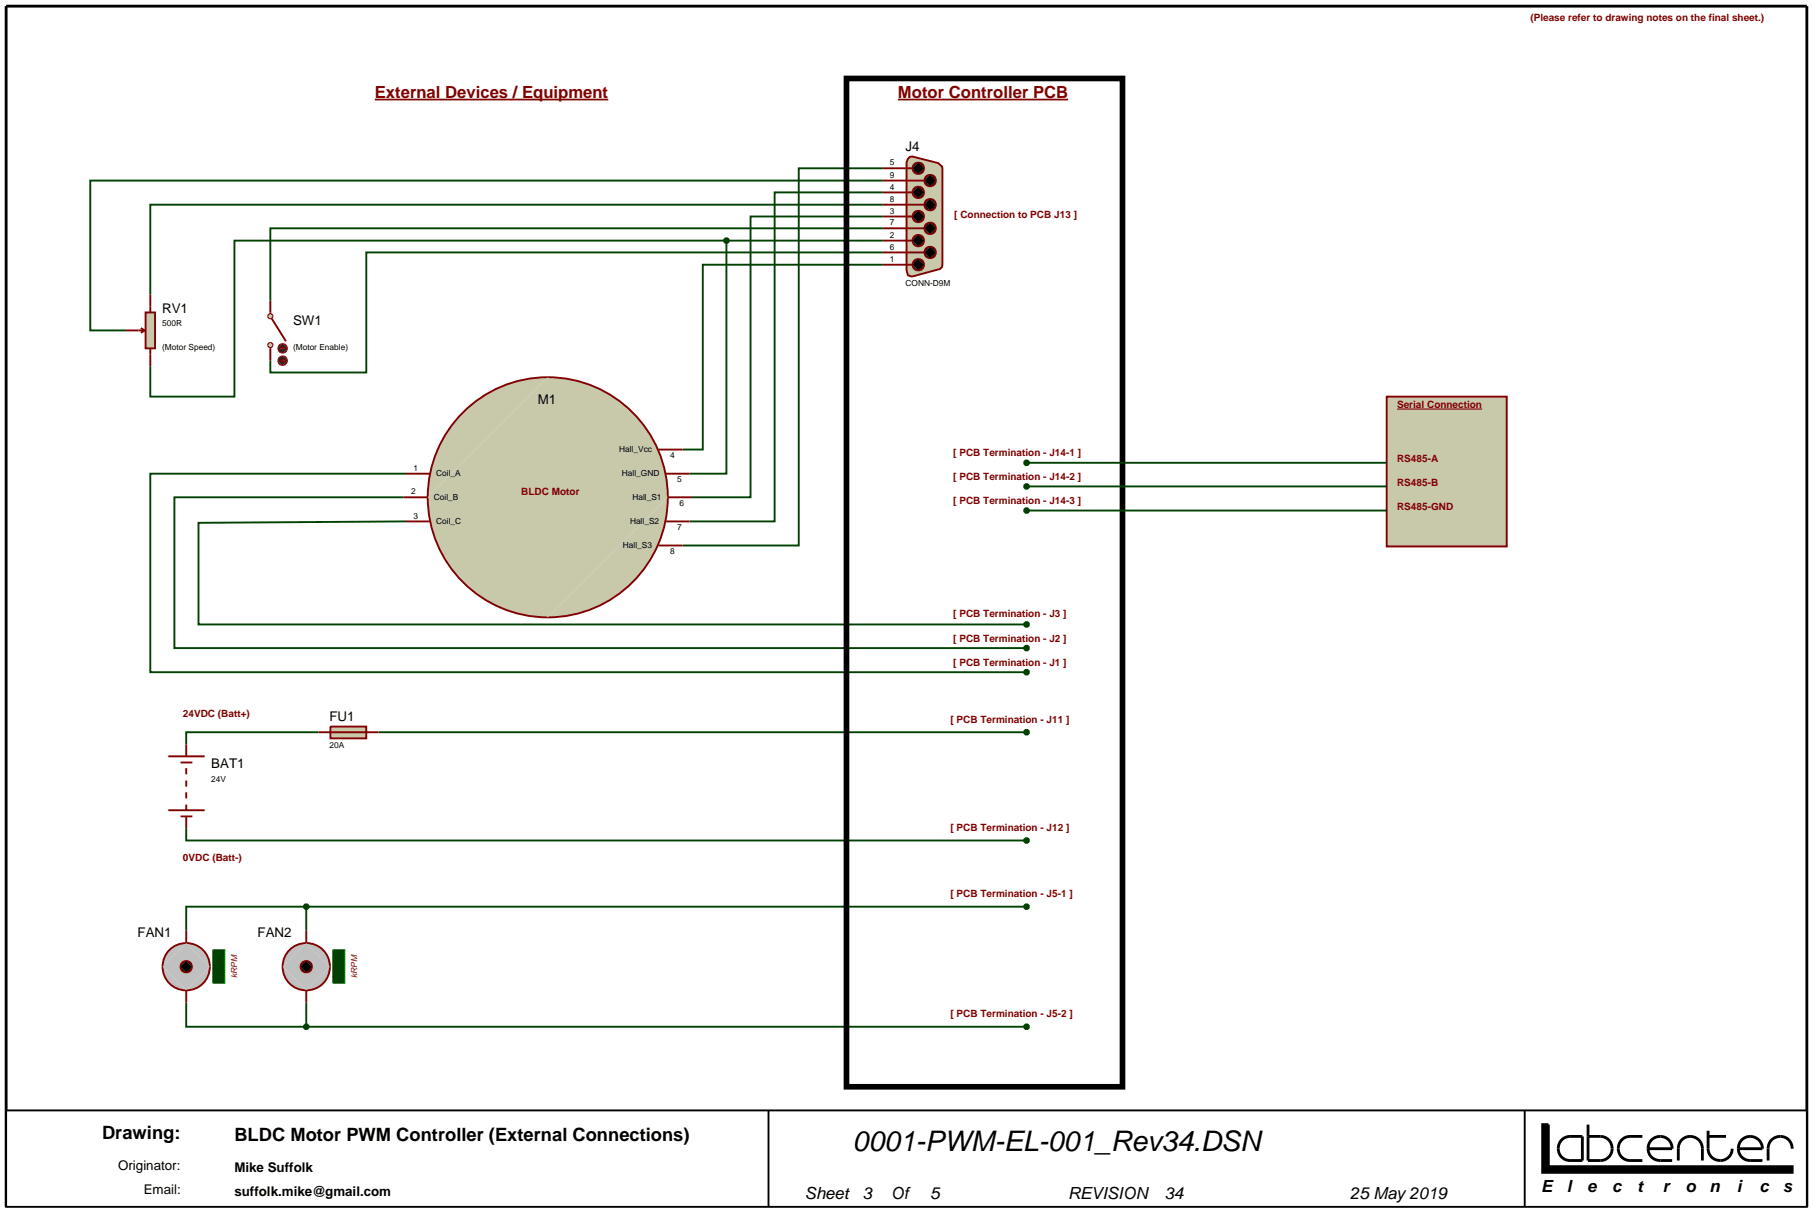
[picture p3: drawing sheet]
<svg xmlns="http://www.w3.org/2000/svg" width="384mm" height="257mm" viewBox="0 0 384 257" stroke-linecap="round" stroke-linejoin="round" font-family="sans-serif">
<g fill="none" stroke="#004000" stroke-width=".4">
<path d="M186.8 38.2h-167.7v31.7h7.6M186.8 35.6h-17.8v79.8h-24.6M153.7 50.9h-104.1v33h-17.8v-6.4M153.7 50.9v49.3h-7.8M153.7 50.9h33.1M186.8 43.3h-155v19M186.8 48.3h-129.6v15.3M186.8 53.4h-109.3v25.4h-20.3v-2.5M186.8 45.8h-28v59.4h-12.4M186.8 56h-38.1v39.1h-4.3M186.8 40.7h-22.9v69.6h-18M85.4 105.2h-48.5v31.9h180.3"/>
<path d="M85.9 100.2h-54.1v42h185.4M85.9 110.3l-43.9 .3v21.5h175.2M67.4 154.9h-28v2.6M80.1 154.9h137.1M39.4 175.2v2.6h177.8M64.8 191.8h-25.4v5M64.8 191.8v5M64.8 191.8h152.4M39.4 212.1v5.1h25.4M64.8 217.2h152.4M64.8 212.1v5.1"/>
</g>
<path d="M179.1 16.6h58.4v213.3h-58.4z" fill="none" stroke="#000" stroke-width="1.2" stroke-linecap="butt"/>
<path d="M192.1 33.6l.4-.4 .5-.1 5.5 1.4 .8 .7 .1 .4-.1 20.9-.4 .4-5.9 1.6-.9-.3-.3-1v-22.8z" fill="#c8c8aa" stroke="#800000" stroke-width=".4"/>
<g fill="#000" stroke="#800000" stroke-width=".4">
<path d="M193.3 34.9l.6-.4 .4-.1-1.2 1.2zM194.3 34.4a1.16 1.16 0 0 1 1.2 1.2zM195.5 35.6a1.16 1.16 0 0 1-1.2 1.2zM193.1 35.6l1.2 1.2a1.16 1.16 0 0 1-1.2-1.2z"/>
<path d="M195.8 37.5l.6-.4 .4-.1-1.2 1.2zM196.8 37a1.16 1.16 0 0 1 1.2 1.2zM196.8 39.4l1.2-1.2a1.16 1.16 0 0 1-1.2 1.2zM195.6 38.2l1.2 1.2a1.16 1.16 0 0 1-1.2-1.2z"/>
<path d="M193.3 55.3l.6-.4 .4-.1-1.2 1.2zM194.3 54.8a1.16 1.16 0 0 1 1.2 1.2zM195.5 56a1.16 1.16 0 0 1-1.2 1.2zM193.1 56l1.2 1.2a1.16 1.16 0 0 1-1.2-1.2z"/>
<path d="M193.3 50.2l.6-.4 .4-.1-1.2 1.2zM194.3 49.7a1.16 1.16 0 0 1 1.2 1.2zM195.5 50.9a1.16 1.16 0 0 1-1.2 1.2zM193.1 50.9l1.2 1.2a1.16 1.16 0 0 1-1.2-1.2z"/>
<path d="M193.3 45.1l.6-.4 .4-.1-1.2 1.2zM194.3 44.6a1.16 1.16 0 0 1 1.2 1.2zM195.5 45.8a1.16 1.16 0 0 1-1.2 1.2zM193.1 45.8l1.2 1.2a1.16 1.16 0 0 1-1.2-1.2z"/>
<path d="M193.6 39.7l.7-.2-1.2 1.2 .1-.4zM194.3 39.5a1.16 1.16 0 0 1 1.2 1.2zM195.5 40.7a1.16 1.16 0 0 1-1.2 1.2zM193.1 40.7l1.2 1.2a1.16 1.16 0 0 1-1.2-1.2z"/>
<path d="M196.1 52.4l.7-.2-1.2 1.2 .1-.4zM196.8 52.2a1.16 1.16 0 0 1 1.2 1.2zM196.8 54.6l1.2-1.2a1.16 1.16 0 0 1-1.2 1.2zM195.6 53.4l1.2 1.2a1.16 1.16 0 0 1-1.2-1.2z"/>
<path d="M195.8 47.6l.6-.4 .4-.1-1.2 1.2zM196.8 47.1a1.16 1.16 0 0 1 1.2 1.2zM196.8 49.5l1.2-1.2a1.16 1.16 0 0 1-1.2 1.2zM195.6 48.3l1.2 1.2a1.16 1.16 0 0 1-1.2-1.2z"/>
<path d="M195.8 42.6l.6-.4 .4-.1-1.2 1.2zM196.8 42.1a1.16 1.16 0 0 1 1.2 1.2zM196.8 44.5l1.2-1.2a1.16 1.16 0 0 1-1.2 1.2zM195.6 43.3l1.2 1.2a1.16 1.16 0 0 1-1.2-1.2z"/>
</g>
<path d="M193.1 35.6l1.2-1.2 1.2 1.2-1.2 1.2zM195.6 38.2l1.2-1.2 1.2 1.2-1.2 1.2zM193.1 56l1.2-1.2 1.2 1.2-1.2 1.2zM193.1 50.9l1.2-1.2 1.2 1.2-1.2 1.2zM193.1 45.8l1.2-1.2 1.2 1.2-1.2 1.2zM193.1 40.7l1.2-1.2 1.2 1.2-1.2 1.2zM196.8 52.2l1.2 1.2-1.2 1.2-1.2-1.2zM195.6 48.3l1.2-1.2 1.2 1.2-1.2 1.2zM195.6 43.3l1.2-1.2 1.2 1.2-1.2 1.2z" fill="#000"/>
<path d="M186.8 38.2h8.8M186.8 35.6h6.2M186.8 56h6.2M186.8 53.4h8.8M186.8 50.9h6.2M186.8 48.3h8.8M186.8 45.8h6.2M186.8 43.3h8.8M186.8 40.7h6.2" fill="none" stroke="#800000" stroke-width=".4"/>
<path d="M30.8 66.1h2v7.6h-2z" fill="#c8c8aa" stroke="#800000" stroke-width=".4"/>
<path d="M26.7 69.9h3.9M29.8 69.4l.8 .5M30.6 69.9l-.8 .5M31.8 62.3v3.8M31.8 73.7v3.8" fill="none" stroke="#800000" stroke-width=".4"/>
<g fill="#c8c8aa" stroke="#800000" stroke-width=".3">
<path d="M56.8 72.7l.4-.2-.5 .5zM57.2 72.5l.4 .2 .1 .3zM57.2 73.5l.5-.5-.2 .4zM56.7 73l.5 .5-.3-.1z"/>
<path d="M56.9 66.5l.3-.1-.5 .5zM57.2 66.4l.4 .2 .1 .3zM57.2 67.4l.5-.5-.2 .4zM56.7 66.9l.5 .5-.3-.1z"/>
</g>
<g fill="#c8c8aa">
<path d="M56.7 73l.5-.5 .5 .5-.5 .5z"/>
<path d="M57.2 66.4l.5 .5-.5 .5-.5-.5z"/>
</g>
<path d="M57.2 63.6v2.8M57.2 73.5v2.8M57.5 67.4l3 4.8" fill="none" stroke="#800000" stroke-width=".4"/>
<path d="M59.1 73l.7-.3-1 1zM59.8 72.7a.94 .94 0 0 1 1 1zM60.8 73.7a.94 .94 0 0 1-1 1zM58.8 73.7l1 1a.94 .94 0 0 1-1-1z" fill="#400000" stroke="#f00" stroke-width=".21"/>
<path d="M58.8 73.7l1-1 1 1-1 1z" fill="#400000"/>
<path d="M59.3 73.7l.2 .3M59.3 73.7h1M59.5 73.5l-.2 .2" fill="none" stroke="#f00" stroke-width=".21"/>
<path d="M59.1 75.6l.7-.3-1 1zM59.8 75.3a.94 .94 0 0 1 1 1zM60.8 76.3a.94 .94 0 0 1-1 1zM58.8 76.3l1 1a.94 .94 0 0 1-1-1z" fill="#400000" stroke="#f00" stroke-width=".21"/>
<path d="M58.8 76.3l1-1 1 1-1 1z" fill="#400000"/>
<path d="M59.3 76.3h1M60 76l.3 .3M60.3 76.3l-.3 .2" fill="none" stroke="#f00" stroke-width=".21"/>
<path d="M69.9 153.7h7.6v2.5h-7.6z" fill="#c8c8aa" stroke="#800000" stroke-width=".4"/>
<path d="M67.4 154.9h12.7" fill="none" stroke="#800000" stroke-width=".4"/>
<path d="M216.9 154.5l.3-.1-.5 .5zM217.2 154.4l.4 .2 .1 .3zM217.7 154.9l-.1 .3-.4 .2zM216.7 154.9l.5 .5-.4-.2z" fill="#004000" stroke="#004000" stroke-width=".4"/>
<path d="M217.2 154.4l.5 .5-.5 .5-.5-.5z" fill="#004000"/>
<path d="M216.9 177.4l.3-.1-.5 .5zM217.2 177.3l.4 .2 .1 .3zM217.7 177.8l-.1 .3-.4 .2zM216.7 177.8l.5 .5-.4-.2z" fill="#004000" stroke="#004000" stroke-width=".4"/>
<path d="M217.2 177.3l.5 .5-.5 .5-.5-.5z" fill="#004000"/>
<path d="M97.9 87.3a25.3 25.3 0 0 1 18-7.5l-25.4 25.4a25.3 25.3 0 0 1 7.4-17.9zM115.9 79.8a25.4 25.4 0 0 1 25.4 25.4zM115.9 130.6l25.4-25.4a25.4 25.4 0 0 1-25.4 25.4zM90.5 105.2l25.4 25.4a25.4 25.4 0 0 1-25.4-25.4z" fill="#c8c8aa" stroke="#800000" stroke-width=".4"/>
<path d="M90.5 105.2l25.4-25.4 25.4 25.4-25.4 25.4z" fill="#c8c8aa"/>
<path d="M139.3 95.1h5.1M85.4 105.2h5.1M85.9 100.2h5.1M85.9 110.3h5.1M139.3 115.4h5.1M140.8 100.2h5.1M140.8 110.3h5.1M141.3 105.2h5.1" fill="none" stroke="#800000" stroke-width=".4"/>
<path d="M153.4 50.5l.3-.1-.5 .5zM153.7 50.4l.3 .1 .2 .4zM154.2 50.9l-.1 .3-.4 .2zM153.2 50.9l.5 .5-.4-.2z" fill="#004000" stroke="#004000" stroke-width=".4"/>
<path d="M153.7 50.4l.5 .5-.5 .5-.5-.5z" fill="#004000"/>
<path d="M35.6 160h7.7M39.4 157.5v2.5M35.6 171.4h7.7M38.2 161.3h2.5M38.2 172.7h2.5M39.4 162.5v1.3M39.4 165.1v1.3M39.4 167.6v1.3M39.4 170.2v1.2M39.4 172.7v2.5" fill="none" stroke="#800000" stroke-width=".4"/>
<path d="M216.8 136.8l.4-.2-.5 .5zM217.2 136.6l.4 .2 .1 .3zM217.7 137.1l-.1 .3-.4 .2zM216.7 137.1l.5 .5-.4-.2z" fill="#004000" stroke="#004000" stroke-width=".4"/>
<path d="M217.2 136.6l.5 .5-.5 .5-.5-.5z" fill="#004000"/>
<path d="M216.9 141.8l.3-.1-.5 .5zM217.2 141.7l.4 .2 .1 .3zM217.7 142.2l-.1 .3-.4 .2zM216.7 142.2l.5 .5-.4-.2z" fill="#004000" stroke="#004000" stroke-width=".4"/>
<path d="M217.2 141.7l.5 .5-.5 .5-.5-.5z" fill="#004000"/>
<path d="M216.9 131.7l.3-.1-.5 .5zM217.2 131.6l.4 .2 .1 .3zM217.7 132.1l-.1 .3-.4 .2zM216.7 132.1l.5 .5-.4-.2z" fill="#004000" stroke="#004000" stroke-width=".4"/>
<path d="M217.2 131.6l.5 .5-.5 .5-.5-.5z" fill="#004000"/>
<path d="M190 21.1h36" fill="none" stroke="#800000" stroke-width=".37"/>
<path d="M1.3 255.3v-254h381v254" fill="none" stroke="#000" stroke-width=".6" stroke-linecap="butt"/>
<path d="M1.3 234.9h381v20.4h-381z" fill="#fff" stroke="#000" stroke-width=".4"/>
<path d="M162.6 234.9v20.4M322.6 234.9v20.4" fill="none" stroke="#000" stroke-width=".4"/>
<path d="M336 237.9v7.6h2.6a2.55 2.55 0 0 0 2.5-2.6 2.55 2.55 0 0 0-2.5-2.5h-2.6M361.4 239.2v3.8a2.55 2.55 0 0 0 2.6 2.5 2.55 2.55 0 0 0 2.5-2.5M330.6 241l1-.5 3.2-.1v5.1h-2.6a2.55 2.55 0 0 1-2.4-1.7 2.55 2.55 0 0 1 .8-2.8zM347.5 240.4h-2.6a2.55 2.55 0 0 0-2.5 2.5 2.55 2.55 0 0 0 2.5 2.6h2.6M348.7 243a2.49 2.49 0 0 0 2.6 2.5h2.5M349.3 241.3a2.55 2.55 0 0 1 2.8-.8 2.55 2.55 0 0 1 1.7 2.5h-5.1l.1-.6zM355.1 245.5a5.2 5.2 0 0 1 .5-4.2 2.57 2.57 0 0 1 2.9-.7 2.57 2.57 0 0 1 1.7 2.4v2.5M361.4 240.4h3.8M367.8 243a2.48 2.48 0 0 0 2.5 2.5h2.6M368.7 241a2.58 2.58 0 0 1 2.8-.3 2.58 2.58 0 0 1 1.4 2.3h-5.1a2.6 2.6 0 0 1 .9-2zM379.2 243a2.55 2.55 0 0 0-2.5-2.6 2.55 2.55 0 0 0-2.6 2.6v2.5" fill="none" stroke="#000" stroke-width=".6" stroke-linecap="butt"/>
<path d="M326.4 237.9h1.2v8.9h51.6v1.2h-52.8z" fill="#000" stroke="#000" stroke-width=".6" stroke-linecap="butt"/>
<path d="M79.3 21.1h49.4" fill="none" stroke="#800000" stroke-width=".37"/>
<path d="M45 200.9h2.6v7.1h-2.6z" fill="#004000" stroke="#0f0" stroke-width=".21"/>
<path d="M36.2 200.7a5 5 0 0 1 3.2-1.2l-5 5a5 5 0 0 1 1.8-3.8zM39.4 199.5a5 5 0 0 1 5 5zM44.4 204.5a5 5 0 0 1-5 5zM34.4 204.5l5 5a5 5 0 0 1-5-5z" fill="#c0c0c0" stroke="#800000" stroke-width=".4"/>
<path d="M39.4 199.5l5 5-5 5-5-5z" fill="#c0c0c0"/>
<path d="M38.7 203.5l.7-.2-1.2 1.2 .1-.4zM39.4 203.3a1.16 1.16 0 0 1 1.2 1.2zM39.4 205.7l1.2-1.2a1.16 1.16 0 0 1-1.2 1.2zM38.2 204.5l1.2 1.2a1.16 1.16 0 0 1-1.2-1.2z" fill="#000" stroke="#800000" stroke-width=".4"/>
<path d="M39.4 203.3l1.2 1.2-1.2 1.2-1.2-1.2z" fill="#000"/>
<path d="M39.4 196.8v2.6M39.4 209.5v2.6" fill="none" stroke="#800000" stroke-width=".4"/>
<path d="M70.4 200.9h2.6v7.1h-2.6z" fill="#004000" stroke="#0f0" stroke-width=".21"/>
<path d="M61 201.3a5 5 0 0 1 3.8-1.8l-5 5a5 5 0 0 1 1.2-3.2zM64.8 199.5a5 5 0 0 1 5 5zM69.8 204.5a5 5 0 0 1-5 5zM59.8 204.5l5 5a5 5 0 0 1-5-5z" fill="#c0c0c0" stroke="#800000" stroke-width=".4"/>
<path d="M59.8 204.5l5-5 5 5-5 5z" fill="#c0c0c0"/>
<path d="M64.1 203.5l.7-.2-1.2 1.2 .1-.4zM64.8 203.3a1.16 1.16 0 0 1 1.2 1.2zM64.8 205.7l1.2-1.2a1.16 1.16 0 0 1-1.2 1.2zM63.6 204.5l1.2 1.2a1.16 1.16 0 0 1-1.2-1.2z" fill="#000" stroke="#800000" stroke-width=".4"/>
<path d="M64.8 203.3l1.2 1.2-1.2 1.2-1.2-1.2z" fill="#000"/>
<path d="M64.8 196.8v2.6M64.8 209.5v2.6" fill="none" stroke="#800000" stroke-width=".4"/>
<path d="M216.9 191.4l.3-.1-.5 .5zM217.2 191.3l.4 .2 .1 .3zM217.7 191.8l-.1 .3-.4 .2zM216.7 191.8l.5 .5-.4-.2z" fill="#004000" stroke="#004000" stroke-width=".4"/>
<path d="M217.2 191.3l.5 .5-.5 .5-.5-.5z" fill="#004000"/>
<path d="M216.8 216.9l.4-.2-.5 .5zM217.2 216.7l.4 .2 .1 .3zM217.7 217.2l-.1 .3-.4 .2zM216.7 217.2l.5 .5-.4-.2z" fill="#004000" stroke="#004000" stroke-width=".4"/>
<path d="M217.2 216.7l.5 .5-.5 .5-.5-.5z" fill="#004000"/>
<path d="M64.5 216.8l.3-.1-.5 .5zM64.8 216.7l.4 .2 .1 .3zM64.8 217.7l.5-.5-.2 .4zM64.3 217.2l.5 .5-.4-.2z" fill="#004000" stroke="#004000" stroke-width=".4"/>
<path d="M64.8 216.7l.5 .5-.5 .5-.5-.5z" fill="#004000"/>
<path d="M64.5 191.4l.3-.1-.5 .5zM64.8 191.3l.4 .2 .1 .3zM64.8 192.3l.5-.5-.2 .4zM64.3 191.8l.5 .5-.3-.1z" fill="#004000" stroke="#004000" stroke-width=".4"/>
<path d="M64.8 191.3l.5 .5-.5 .5-.5-.5z" fill="#004000"/>
<path d="M216.9 107.6l.3-.1-.5 .5zM217.2 107.5l.4 .2 .1 .3zM217.7 108l-.1 .3-.4 .2zM216.7 108l.5 .5-.4-.2z" fill="#004000" stroke="#004000" stroke-width=".4"/>
<path d="M217.2 107.5l.5 .5-.5 .5-.5-.5z" fill="#004000"/>
<path d="M216.8 102.6l.4-.2-.5 .5zM217.2 102.4l.4 .2 .1 .3zM217.7 102.9l-.1 .3-.4 .2zM216.7 102.9l.5 .5-.4-.2z" fill="#004000" stroke="#004000" stroke-width=".4"/>
<path d="M216.7 102.9l.5-.5 .5 .5-.5 .5z" fill="#004000"/>
<path d="M216.9 97.5l.3-.1-.5 .5zM217.2 97.4l.4 .2 .1 .3zM217.7 97.9l-.1 .3-.4 .2zM216.7 97.9l.5 .5-.4-.2z" fill="#004000" stroke="#004000" stroke-width=".4"/>
<path d="M217.2 97.4l.5 .5-.5 .5-.5-.5z" fill="#004000"/>
<path d="M293.4 83.9h25.4v31.7h-25.4z" fill="#c8c8aa" stroke="#800000" stroke-width=".4"/>
<path d="M217.2 97.9h76.2M217.2 102.9h76.2M217.2 108h76.2" fill="none" stroke="#004000" stroke-width=".4"/>
<path d="M295.6 86.5h18" fill="none" stroke="#800000" stroke-width=".22"/>
<text font-size="6" x="180.4" y="243.5">0001-PWM-EL-001_Rev34.DSN</text>
<g font-size="3.9">
<text x="21.6" y="241">Drawing:</text>
<text x="49.6" y="241.3">BLDC Motor PWM Controller (External Connections)</text>
</g>
<g font-size="3.5" fill="#800000">
<text x="79.3" y="20.7">External Devices / Equipment</text>
<text x="190" y="20.7">Motor Controller PCB</text>
</g>
<g font-size="3.5">
<text x="170.3" y="253.7">Sheet</text>
<text x="182.5" y="253.7">3</text>
<text x="188.5" y="253.7">Of</text>
<text x="196.8" y="253.7">5</text>
<text x="226" y="253.7">REVISION</text>
<text x="246.4" y="253.7">34</text>
<text x="285.7" y="253.7">25 May 2019</text>
<text x="326.1" y="252.1">E</text>
<text x="331.5" y="252.1">l</text>
<text x="335.8" y="252.1">e</text>
<text x="341.1" y="252.1">c</text>
<text x="346.4" y="252.1">t</text>
<text x="351.8" y="252.1">r</text>
<text x="356.6" y="252.1">o</text>
<text x="361.7" y="252.1">n</text>
<text x="367.5" y="252.1">i</text>
<text x="372.3" y="252.1">c</text>
<text x="377.2" y="252.1">s</text>
</g>
<g font-size="2.8">
<text x="191.6" y="32">J4</text>
<text x="34.3" y="66.2">RV1</text>
<text x="62" y="68.7">SW1</text>
<text x="113.8" y="85.6">M1</text>
<text x="69.7" y="152.5">FU1</text>
<text x="44.7" y="162.6">BAT1</text>
<text x="29.1" y="198.2">FAN1</text>
<text x="54.5" y="198.2">FAN2</text>
<text x="25" y="247.6">Originator:</text>
<text x="49.6" y="247.9">Mike Suffolk</text>
<text x="30.4" y="252.7">Email:</text>
<text x="49.6" y="253">suffolk.mike@gmail.com</text>
</g>
<g font-size="2.1" fill="#800000">
<text x="323.8" y="4.5">(Please refer to drawing notes on the final sheet.)</text>
<text x="201.9" y="46.1">[ Connection to PCB J13 ]</text>
<text x="295.6" y="86.3">Serial Connection</text>
<text x="201.7" y="101.5">[ PCB Termination - J14-2 ]</text>
<text x="201.7" y="96.4">[ PCB Termination - J14-1 ]</text>
<text x="295.6" y="97.7">RS485-A</text>
<text x="110.3" y="104.6">BLDC Motor</text>
<text x="201.7" y="106.6">[ PCB Termination - J14-3 ]</text>
<text x="295.6" y="107.9">RS485-GND</text>
<text x="295.6" y="102.8">RS485-B</text>
<text x="201.7" y="130.6">[ PCB Termination - J3 ]</text>
<text x="201.7" y="135.7">[ PCB Termination - J2 ]</text>
<text x="201.7" y="140.8">[ PCB Termination - J1 ]</text>
<text x="38.7" y="151.7">24VDC (Batt+)</text>
<text x="201.1" y="153">[ PCB Termination - J11 ]</text>
<text x="201.1" y="175.8">[ PCB Termination - J12 ]</text>
<text x="38.7" y="182.2">0VDC (Batt-)</text>
<text x="201.1" y="189.8">[ PCB Termination - J5-1 ]</text>
<text x="201.1" y="215.2">[ PCB Termination - J5-2 ]</text>
</g>
<g font-size="1.8">
<text x="188.3" y="35">5</text>
<text x="188.3" y="40.1">4</text>
<text x="188.3" y="37.6">9</text>
<text x="188.3" y="47.7">7</text>
<text x="188.3" y="45.2">3</text>
<text x="188.3" y="42.7">8</text>
<text x="188.3" y="52.8">6</text>
<text x="188.3" y="50.3">2</text>
<text x="188.3" y="55.4">1</text>
<text x="191.6" y="60.5">CONN-D9M</text>
<text x="34.3" y="69">500R</text>
<text x="34.3" y="74.1">(Motor Speed)</text>
<text x="62" y="74.1">(Motor Enable)</text>
<text x="131" y="95.7">Hall_Vcc</text>
<text x="87.5" y="99.6">1</text>
<text x="92.3" y="100.8">Coil_A</text>
<text x="131.6" y="100.8">Hall_GND</text>
<text x="141.8" y="96.9">4</text>
<text x="143.3" y="102">5</text>
<text x="87" y="104.6">2</text>
<text x="91.8" y="105.8">Coil_B</text>
<text x="133.8" y="105.8">Hall_S1</text>
<text x="143.8" y="107">6</text>
<text x="87.5" y="109.7">3</text>
<text x="92.3" y="110.9">Coil_C</text>
<text x="133.3" y="110.9">Hall_S2</text>
<text x="143.3" y="112.1">7</text>
<text x="131.8" y="116">Hall_S3</text>
<text x="141.8" y="117.2">8</text>
<text x="69.7" y="158.2">20A</text>
<text x="44.7" y="165.4">24V</text>
</g>
<g font-size="1.8" fill="#008000">
<text x="46.9" y="206.7" transform="rotate(-90 46.9 206.7)">+88.8</text>
<text x="72.3" y="206.7" transform="rotate(-90 72.3 206.7)">+88.8</text>
</g>
<g font-size="1.8" fill="#800000">
<text x="50.2" y="206.9" transform="rotate(-90 50.2 206.9)">kRPM</text>
<text x="75.6" y="206.9" transform="rotate(-90 75.6 206.9)">kRPM</text>
</g>
</svg>
